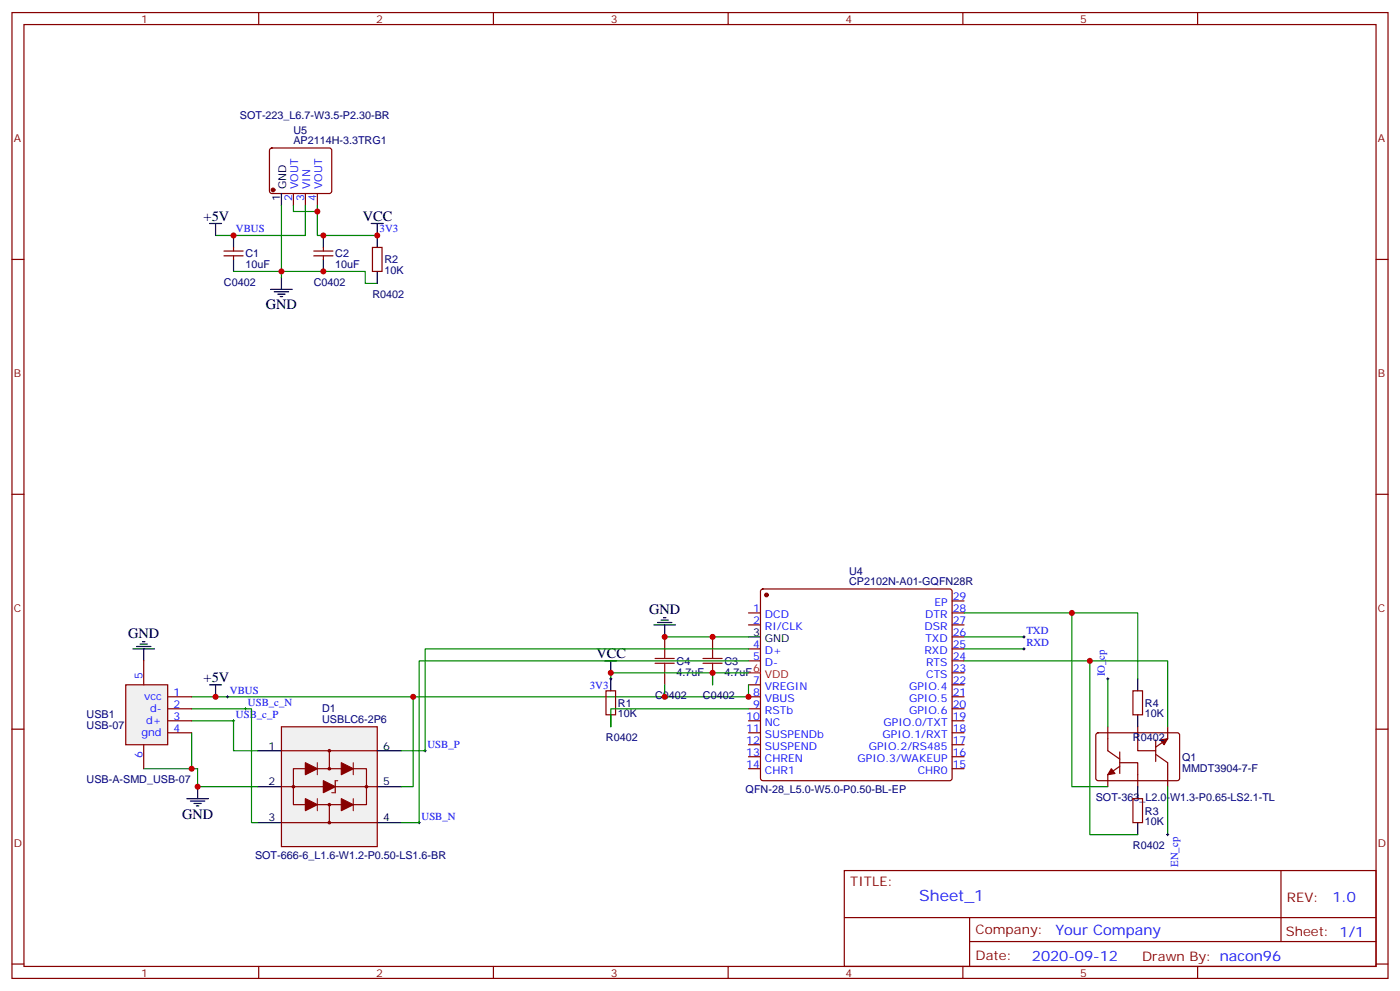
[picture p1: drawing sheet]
<svg xmlns="http://www.w3.org/2000/svg" width="412mm" height="292mm" viewBox="0 0 412 292" stroke-linecap="round" stroke-linejoin="round" font-family="sans-serif">
<g fill="none" stroke="#870000" stroke-width=".35">
<path d="M3.5 3.7h405.4v284.3h-405.4zM7.1 7.2h398.2v277.3h-398.2zM76.2 3.7v3.5M145.3 3.7v3.5M214.5 3.7v3.5M283.6 3.7v3.5M352.8 3.7v3.5M3.5 76.4h3.6M405.3 76.4h3.6M3.5 145.5h3.6M405.3 145.5h3.6M224.2 173.6l.5-.2h55.1l.5 .2 .2 .5v55l-.3 .5-.4 .2h-55.1l-.5-.2-.2-.5v-55z"/>
<path d="M280.5 176.9h3.5M220.5 180.4h3.5M220.5 184h3.5M220.5 191h3.5M220.5 194.6h3.5M280.5 180.4h3.5M280.5 184h3.5M280.5 191h3.5M280.5 194.6h3.5M280.5 198.1h3.5M280.5 187.5h3.5M3.5 214.7h3.6"/>
<path d="M220.5 201.6h3.5M220.5 205.1h3.5M220.5 208.7h3.5M220.5 212.2h3.5M220.5 215.7h3.5M220.5 219.3h3.5M280.5 201.6h3.5M280.5 205.1h3.5M280.5 208.7h3.5M280.5 212.2h3.5M280.5 215.7h3.5M280.5 219.3h3.5"/>
<path d="M405.3 214.7h3.6M220.5 222.8h3.5M220.5 226.3h3.5M280.5 222.8h3.5M280.5 226.3h3.5M248.7 256.3h156.6v28.2h-156.6zM377.3 256.3v20.9M248.7 270.1h156.5M285.6 277.2h119.6M285.6 270.1v14.2M3.5 283.8h3.6M76.2 284.5v3.5"/>
<path d="M145.3 284.5v3.5M214.5 284.5v3.5M283.6 284.5v3.5M352.8 284.5v3.5M405.3 283.8h3.6"/>
</g>
<circle cx="225.8" cy="175.2" r=".53" fill="#870000" stroke="#870000" stroke-width=".35"/>
<path d="M220.5 187.5h3.5" fill="none" stroke="#000" stroke-width=".35"/>
<path d="M220.5 198.1h3.5" fill="none" stroke="#f00" stroke-width=".35"/>
<path d="M82.9 214h28.2v35.2h-28.2z" fill="#f0f0f0" stroke="#870000" stroke-width=".35"/>
<path d="M75.8 221h7.1M75.8 231.6h7.1M111.1 221h7.1M111.1 231.6h7.1M75.8 242.2h7.1M111.1 242.2h7.1" fill="none" stroke="#000" stroke-width=".35"/>
<g fill="none" stroke="#870000" stroke-width=".35">
<path d="M82.9 221h28.2M82.9 231.6h28.2M90 226.3h-3.6v10.6h3.6M93.5 226.3h7M93.5 236.9h7M97 221v5.3M97 236.9v5.3M104.1 226.3h3.8v10.6h-4.2M82.9 242.2h28.2"/>
<circle cx="97" cy="221" r=".35"/>
<circle cx="97" cy="242.2" r=".35"/>
</g>
<path d="M93.5 224.5v3.6M93.5 235.1v3.6M99.5 229.8h-.7v3.6h-1.1M104.1 224.5v3.6M104.1 235.1v3.6" fill="none" stroke="#8c2424" stroke-width=".35"/>
<g fill="#870000" stroke="#870000" stroke-width=".35">
<path d="M90 224.5l3.5 1.8-3.5 1.8z"/>
<path d="M100.5 224.5l3.6 1.8-3.6 1.8z"/>
<path d="M90 235.1l3.5 1.8-3.5 1.8z"/>
<path d="M100.5 235.1l3.6 1.8-3.6 1.8z"/>
<path d="M95.2 229.8l3.6 1.8-3.6 1.8z"/>
</g>
<circle cx="97" cy="226.3" r=".18" fill="#870000"/>
<g fill="none" stroke="#870000" stroke-width=".35">
<path d="M79.6 43.8l.5-.2h16.9l.5 .2 .2 .5v12.2l-.7 .5-17.2-.1-.4-.6v-12zM86.4 57v3.5M90 57v3.5M93.5 57v3.5M66 75.3h5.6M66 73.9h5.6M68.8 72.8v1.1M68.8 75.3v1.1M92.4 75.3h5.7M92.4 73.9h5.7M95.2 72.8v1.1M95.2 75.3v1.1"/>
<path d="M109.7 72.8h2.8v7.1h-2.8zM195.8 187.5v3.5M195.8 198.1v3.5M209.9 187.5v3.5M209.9 198.1v3.5M178.5 203.4h2.8v7h-2.8zM323 215.9l.5-.2 23.6 .1 .4 .6-.1 13-.6 .4h-23.6l-.4-.7v-12.7zM326.3 214v7l3.5 2.5M333.7 203.4h2.8v7h-2.8zM335.1 214v7h5.3M340.4 217.8v6.4M344 214v3.5l-3.6 2.5"/>
<path d="M329.8 224.5h5.3v7.1M329.8 225.6l-3.5 2.5v3.5M329.8 221.4v6.3M333.7 235.1h2.8v7.1h-2.8zM340.4 222.1l3.6 2.4v7.1"/>
<circle cx="86.4" cy="231.6" r=".35"/>
<circle cx="97" cy="226.3" r=".35"/>
<circle cx="97" cy="236.9" r=".35"/>
<circle cx="108" cy="231.6" r=".35"/>
</g>
<g fill="none" stroke="#008700" stroke-width=".35">
<path d="M68.8 79.9h38.8v3.5h3.5M82.9 60.5v21.2M86.4 60.5v1.8h7.1v-1.8M90 60.5v8.8h-26.5M93.5 62.3v7h17.6M195.8 187.5h24.7M209.9 198.1h-30v1.7M220.5 198.1h-10.6v3.5M220.5 194.6h-97v47.6h-5.3M220.5 191h-95.3v30h-7M284 194.6h37v51.1h14.1M284 187.5h17.6"/>
<path d="M284 191h17.6M326.3 199.8v14.2M56.4 205.1h65.3v26.5h-3.5M56.4 208.7h17.7v33.5h1.7M56.4 212.2h12.4v8.8h7M56.4 215.7v10.6M195.8 201.6v3.5M220.5 201.6v3.5h-98.8M220.5 208.7h-40.6v5.3M42.3 226.3h15.9v5.3h17.6M344 231.6v14.1"/>
</g>
<g fill="#870000" stroke="#870000" stroke-width=".35">
<path d="M327.4 226.3l1 1.4-2.1 .4z"/>
<path d="M341.8 217.8l2.2-.3-1.1 1.8z"/>
<circle cx="80.4" cy="55.9" r=".53"/>
</g>
<g fill="none" stroke="#000" stroke-width=".35">
<path d="M82.9 57v3.5M61.7 65.8h3.6M63.5 65.8v3.5M68.8 69.3v3.5M68.8 76.4v3.5M95.2 69.3v3.5M95.2 76.4v3.5M109.4 65.8h3.5M111.1 65.8v7M111.1 79.9v3.5M79.7 85.2h6.4M80.8 85.9h4.2"/>
<path d="M81.8 86.6h2.2M82.5 87.3h.8M82.9 81.7v3.5M39.2 191h6.3M40.2 190.3h4.2M41.3 189.6h2.1M42 188.9h.7M42.3 191v3.6M178.2 194.6h3.5M179.9 194.6v3.5M179.9 199.8v3.6M192.6 184h6.4"/>
<path d="M193.7 183.3h4.2M194.7 182.6h2.1M195.4 181.9h.7M195.8 184v3.5M335.1 199.8v3.6M61.7 201.6h3.6M63.5 201.6v3.5M179.9 210.4v3.6M335.1 210.4v3.6M55 235.1h6.4M56.1 235.8h4.2M57.1 236.5h2.2"/>
<path d="M57.9 237.2h.7M58.2 231.6v3.5M335.1 231.6v3.5M335.1 242.2v3.5"/>
</g>
<g fill="none" stroke="#000" stroke-width=".29">
<path d="M68.4 69.3h.7M68.8 69v.7M110.8 69.3h.7M111.1 69v.7M179.6 199.8h.7M179.9 199.5v.7M301.3 187.5h.7M301.3 191h.7M301.6 187.1v.8M301.6 190.7v.7M326 199.8h.7M326.3 199.5v.7"/>
<path d="M66.7 205.1h.7M67 204.8v.7M68.4 212.2h.7M68.8 211.8v.7M72 208.7h.7M72.3 208.3v.7M124.9 221h.7M125.2 220.7v.7M123.1 242.2h.7M123.5 241.8v.7M343.6 245.7h.7M344 245.4v.7"/>
</g>
<path d="M193 195.3h5.6M193 193.9h5.6M195.8 191v2.9M195.8 195.3v2.8M207.1 195.3h5.6M207.1 193.9h5.6M209.9 191v2.9M209.9 195.3v2.8" fill="none" stroke="#a10000" stroke-width=".35"/>
<path d="M37 201.6h12.4v17.7h-12.4z" fill="#f0f0f0" stroke="#870000" stroke-width=".35"/>
<path d="M42.3 194.6v7M42.3 219.3v7M49.4 205.1h7M49.4 208.7h7M49.4 212.2h7M49.4 215.7h7" fill="none" stroke="#870000" stroke-width=".35"/>
<path d="M284 180.4h51.1v19.4M315.7 180.4v51.2h10.6M321 194.6h23v19.4" fill="none" stroke="#008700" stroke-width=".35"/>
<g fill="#c00">
<circle cx="121.7" cy="205.1" r=".88"/>
<circle cx="63.5" cy="205.1" r=".88"/>
<circle cx="93.5" cy="62.3" r=".88"/>
<circle cx="68.8" cy="69.3" r=".88"/>
<circle cx="82.9" cy="79.9" r=".88"/>
<circle cx="220.5" cy="205.1" r=".88"/>
<circle cx="209.9" cy="187.5" r=".88"/>
<circle cx="195.8" cy="205.1" r=".88"/>
<circle cx="209.9" cy="198.1" r=".88"/>
<circle cx="179.9" cy="198.1" r=".88"/>
<circle cx="111.1" cy="69.3" r=".88"/>
<circle cx="95.3" cy="69.3" r=".88"/>
<circle cx="95.3" cy="79.9" r=".88"/>
<circle cx="195.8" cy="187.5" r=".88"/>
<circle cx="58.2" cy="231.6" r=".88"/>
<circle cx="56.4" cy="226.3" r=".88"/>
<circle cx="321" cy="194.6" r=".88"/>
<circle cx="315.7" cy="180.4" r=".88"/>
</g>
<text font-size="4.6" fill="#00f" x="270.8" y="265.3">Sheet_1</text>
<g font-size="4.2">
<text x="60" y="65.1">+5V</text>
<text x="106.9" y="65.1">VCC</text>
<text x="78.3" y="90.8">GND</text>
<text x="191.2" y="180.8">GND</text>
<text x="37.8" y="187.8">GND</text>
<text x="175.7" y="193.9">VCC</text>
<text x="60" y="200.9">+5V</text>
<text x="53.6" y="241.2">GND</text>
</g>
<g font-size="4.2" fill="#00f">
<text x="392.5" y="265.6">1.0</text>
<text x="310.9" y="275.1">Your Company</text>
<text x="304" y="282.9">2020-09-12</text>
</g>
<g font-size="3.9" fill="#800">
<text x="250.5" y="260.9">TITLE:</text>
<text x="379.1" y="265.6">REV:</text>
<text x="287.4" y="275.1">Company:</text>
<text x="378.7" y="275.7">Sheet: 1/1</text>
<text x="287.4" y="282.8">Date:</text>
<text x="336.4" y="282.8">Drawn By: nacon96</text>
</g>
<g font-size="3.2" fill="#800">
<text x="41.6" y="6.7">1</text>
<text x="110.8" y="6.7">2</text>
<text x="179.9" y="6.7">3</text>
<text x="249.1" y="6.7">4</text>
<text x="318.2" y="6.7">5</text>
<text x="4.1" y="41.8">A</text>
<text x="405.9" y="41.8">A</text>
<text x="4.1" y="110.9">B</text>
<text x="405.9" y="110.9">B</text>
<text x="4.1" y="180.1">C</text>
<text x="405.9" y="180.1">C</text>
<text x="4.1" y="249.2">D</text>
<text x="405.9" y="249.2">D</text>
<text x="41.6" y="287.5">1</text>
<text x="110.8" y="287.5">2</text>
<text x="179.9" y="287.5">3</text>
<text x="249.1" y="287.5">4</text>
<text x="318.2" y="287.5">5</text>
</g>
<g font-size="3.2" fill="#000080">
<text x="70.7" y="35.1">SOT-223_L6.7-W3.5-P2.30-BR</text>
<text x="86.4" y="39.6">U5</text>
<text x="86.4" y="42.5">AP2114H-3.3TRG1</text>
<text x="72.3" y="75.7">C1</text>
<text x="98.8" y="75.7">C2</text>
<text x="113.2" y="77.6">R2</text>
<text x="72.3" y="78.8">10uF</text>
<text x="98.8" y="78.8">10uF</text>
<text x="113.2" y="80.7">10K</text>
<text x="66" y="84.1">C0402</text>
<text x="92.4" y="84.1">C0402</text>
<text x="109.7" y="87.7">R0402</text>
<text x="250.1" y="172.3">CP2102N-A01-GQFN28R</text>
<text x="250.1" y="169.2">U4</text>
<text x="199.3" y="195.7">C4</text>
<text x="213.4" y="195.7">C3</text>
<text x="199.3" y="198.9">4.7uF</text>
<text x="213.4" y="198.9">4.7uF</text>
<text x="94.9" y="209.7">D1</text>
<text x="182" y="208.1">R1</text>
<text x="193" y="205.8">C0402</text>
<text x="207.1" y="205.8">C0402</text>
<text x="337.3" y="208.1">R4</text>
<text x="25.5" y="214.7">USB-07</text>
<text x="25.5" y="211.5">USB1</text>
<text x="94.9" y="212.9">USBLC6-2P6</text>
<text x="182" y="211.2">10K</text>
<text x="337.3" y="211.2">10K</text>
<text x="178.5" y="218.2">R0402</text>
<text x="333.7" y="218.2">R0402</text>
<text x="348.2" y="227.1">MMDT3904-7-F</text>
<text x="348.2" y="223.9">Q1</text>
<text x="25.5" y="230.5">USB-A-SMD_USB-07</text>
<text x="219.7" y="233.4">QFN-28_L5.0-W5.0-P0.50-BL-EP</text>
<text x="322.8" y="235.8">SOT-363_L2.0-W1.3-P0.65-LS2.1-TL</text>
<text x="337.3" y="239.8">R3</text>
<text x="337.3" y="242.9">10K</text>
<text x="333.7" y="249.9">R0402</text>
<text x="75.1" y="252.8">SOT-666-6_L1.6-W1.2-P0.50-LS1.6-BR</text>
</g>
<g font-size="3.2">
<text x="82.5" y="59.2" transform="rotate(-90 82.5 59.2)">1</text>
<text x="84.3" y="55.7" transform="rotate(-90 84.3 55.7)">GND</text>
<text x="221.8" y="187.1">3</text>
<text x="225.3" y="188.9">GND</text>
<text x="79.1" y="220.7">1</text>
<text x="112.9" y="220.7">6</text>
<text x="79.1" y="231.2">2</text>
<text x="112.9" y="231.2">5</text>
<text x="79.1" y="241.8">3</text>
<text x="112.9" y="241.8">4</text>
</g>
<g font-size="3.2" fill="#00f">
<text x="86.1" y="59.2" transform="rotate(-90 86.1 59.2)">2</text>
<text x="87.8" y="55.7" transform="rotate(-90 87.8 55.7)">VOUT</text>
<text x="89.6" y="59.2" transform="rotate(-90 89.6 59.2)">3</text>
<text x="91.4" y="55.7" transform="rotate(-90 91.4 55.7)">VIN</text>
<text x="93.1" y="59.2" transform="rotate(-90 93.1 59.2)">4</text>
<text x="94.9" y="55.7" transform="rotate(-90 94.9 55.7)">VOUT</text>
<text x="69.5" y="68.4">VBUS</text>
<text x="111.8" y="68.4">3V3</text>
<text x="275.2" y="178.3">EP</text>
<text x="280.6" y="176.6">29</text>
<text x="221.8" y="180.1">1</text>
<text x="221.8" y="183.6">2</text>
<text x="225.3" y="181.9">DCD</text>
<text x="225.3" y="185.4">RI/CLK</text>
<text x="272.3" y="185.4">DSR</text>
<text x="272.5" y="181.9">DTR</text>
<text x="280.6" y="183.6">27</text>
<text x="280.6" y="180.1">28</text>
<text x="221.8" y="190.7">4</text>
<text x="272.6" y="188.9">TXD</text>
<text x="280.6" y="190.7">25</text>
<text x="280.6" y="187.1">26</text>
<text x="302.3" y="186.6">TXD</text>
<text x="302.3" y="190.1">RXD</text>
<text x="221.8" y="194.2">5</text>
<text x="225.3" y="192.4">D+</text>
<text x="225.3" y="196">D-</text>
<text x="272.3" y="192.4">RXD</text>
<text x="272.8" y="196">RTS</text>
<text x="280.6" y="197.7">23</text>
<text x="280.6" y="194.2">24</text>
<text x="42" y="199.8" transform="rotate(-90 42 199.8)">5</text>
<text x="173.8" y="203">3V3</text>
<text x="221.8" y="201.3">7</text>
<text x="225.3" y="203">VREGIN</text>
<text x="267.8" y="203">GPIO.4</text>
<text x="272.8" y="199.5">CTS</text>
<text x="280.6" y="201.3">22</text>
<text x="325.4" y="199.1" transform="rotate(-90 325.4 199.1)">IO_cp</text>
<text x="42.4" y="206.2">vcc</text>
<text x="44.2" y="209.7">d-</text>
<text x="51.2" y="204.8">1</text>
<text x="51.2" y="208.3">2</text>
<text x="67.7" y="204.3">VBUS</text>
<text x="73" y="207.8">USB_c_N</text>
<text x="221.8" y="204.8">8</text>
<text x="221.8" y="208.3">9</text>
<text x="225.3" y="206.6">VBUS</text>
<text x="267.8" y="206.6">GPIO.5</text>
<text x="280.6" y="208.3">20</text>
<text x="280.6" y="204.8">21</text>
<text x="43" y="213.3">d+</text>
<text x="51.2" y="211.8">3</text>
<text x="51.2" y="215.4">4</text>
<text x="69.5" y="211.3">USB_c_P</text>
<text x="219.8" y="211.8">10</text>
<text x="219.8" y="215.4">11</text>
<text x="225.3" y="210.1">RSTb</text>
<text x="225.3" y="213.6">NC</text>
<text x="260.2" y="213.6">GPIO.0/TXT</text>
<text x="267.8" y="210.1">GPIO.6</text>
<text x="280.6" y="215.4">18</text>
<text x="280.6" y="211.8">19</text>
<text x="41.7" y="216.8">gnd</text>
<text x="125.9" y="220.1">USB_P</text>
<text x="219.8" y="218.9">12</text>
<text x="225.3" y="217.1">SUSPENDb</text>
<text x="225.3" y="220.7">SUSPEND</text>
<text x="255.9" y="220.7">GPIO.2/RS485</text>
<text x="260" y="217.1">GPIO.1/RXT</text>
<text x="280.6" y="218.9">17</text>
<text x="42" y="223" transform="rotate(-90 42 223)">6</text>
<text x="219.8" y="222.4">13</text>
<text x="219.8" y="226">14</text>
<text x="225.3" y="224.2">CHREN</text>
<text x="225.3" y="227.7">CHR1</text>
<text x="252.6" y="224.2">GPIO.3/WAKEUP</text>
<text x="270.3" y="227.7">CHR0</text>
<text x="280.6" y="226">15</text>
<text x="280.6" y="222.4">16</text>
<text x="124.2" y="241.3">USB_N</text>
<text x="347.1" y="255.2" transform="rotate(-90 347.1 255.2)">EN_cp</text>
</g>
<g font-size="3.2" fill="#f00">
<text x="221.8" y="197.7">6</text>
<text x="225.3" y="199.5">VDD</text>
</g>
</svg>
